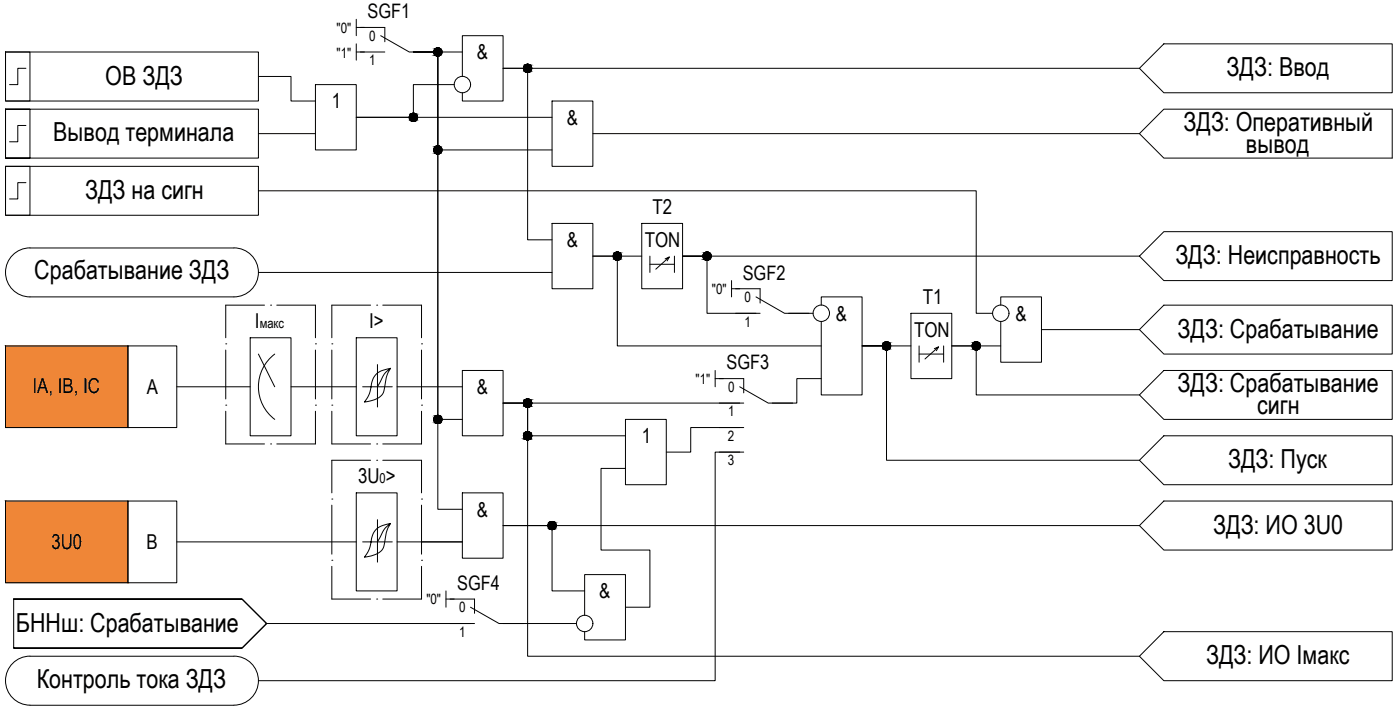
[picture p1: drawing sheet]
<svg xmlns="http://www.w3.org/2000/svg" width="604mm" height="309mm" viewBox="0 0 604 309" stroke-linecap="round" stroke-linejoin="round" font-family="sans-serif">
<!-- layer: 0 -->
<g fill="none" stroke="#000" stroke-width=".43">
<path d="M153.7 8.3v7.1M153.7 18.9v7M153.7 11.8h3.5M502 18.9h98.6v21.1h-98.6l-10.5-10.6zM2.4 22.4h10.5v21.1h-10.5zM2.4 22.4h109.1v21.1h-109.1zM11.2 29.4h-3.5v7.1h-3.6M111.5 33h14v10.5h10.6M136.1 36.5h17.6v28.1h-17.6zM153.7 22.4h3.5M178.3 22.4h10.6v197.1h10.5M178.3 22.4h10.6v42.2h49.2"/>
<path d="M178.3 22.4h10.6v158.3h10.5M178.3 22.4h21.1M195.9 36.5h-17.6v14.1h-24.6h84.4M199.4 33v-17.6h17.6v28.1h-17.6v-3.5M491.5 29.4h-274.5h10.6v74h10.5M2.4 47v21.1h10.5v-21.1h-10.5h109.1v21.1h-109.1zM11.2 54.1h-3.5v7h-3.6M111.5 57.6h24.6M238.1 43.5h17.6v28.2h-17.6zM255.7 57.6h235.8M491.5 57.6l10.5-10.6h98.6v21.1h-98.6zM2.4 71.7h10.5v21.1h-10.5z"/>
<path d="M2.4 71.7h109.1v21.1h-109.1zM11.2 78.7h-3.5v7h-3.6M111.5 82.2h309.6v52.8h7.1M238.1 96.3h17.6v28.1h-17.6zM276.8 96.3h17.6v28.1h-17.6zM5 110.4l3-2.3a9.9 9.9 0 0 1 4.9-1.2l88-.1a10.6 10.6 0 0 1 10.6 10.6 10.6 10.6 0 0 1-10.6 10.5h-88a10.6 10.6 0 0 1-9.6-6.2 10.6 10.6 0 0 1 1.7-11.3zM111.5 117.4h126.6M276.8 110.4h-21.1h10.6v38.7h88M280.3 110.4v7M280.3 113.9h10.6M286.9 111.6l1.8-.8-5.8 5.2M288.7 110.8l-.9 1.6"/>
<path d="M290.9 110.4v7M491.5 110.4l10.5-10.6h98.6v21.1h-98.6zM491.5 110.4h-197.1h10.6v24.6h21.1M315.6 120.9v7M315.6 124.4h3.5M340.2 135h10.5M354.3 131.5v-3.6h17.6v42.3h-17.6v-31.7M392.9 135h17.7v28.2h-17.7zM431.7 131.5v-3.6h17.6v28.2h-17.6v-17.6M502 131.5h98.6v21.1h-98.6l-10.5-10.6zM2.4 149.1h52.8v35.2h-52.8zM55.2 149.1h21.1v35.2h-21.1z"/>
<path d="M107.9 145.6h17.6v42.2h-17.6zM111.5 152.6l7 14.1M118.5 152.6a17.6 17.6 0 0 0 0 28.1M153.7 145.6h17.6v42.2h-17.6zM162.8 157.1v18.3M168.5 158.7l-1.9 4-.7 4.2a6.4 6.4 0 0 1-5.8 5.8l-2.9 .6a14.9 14.9 0 0 0 3.3-8.7 7.2 7.2 0 0 1 6.3-5.5l1.7-.4-2.8 2.5-2.9 5.5h-6.4M199.4 159.7h17.6v28.1h-17.6zM308.5 159.7v7M392.9 149.1h-21h10.5v49.2h109.1M396.5 149.1v7M396.5 152.6h10.5M403 150.3l1.8-.8-5.8 5.2"/>
<path d="M404.8 149.5l-.9 1.6M407 149.1v7M431.7 149.1h-21.1h10.5v21.1h70.4M449.3 142h42.2M502 159.7h98.6v21h-98.6l-10.5-10.5zM76.3 166.7h31.6M125.5 166.7h28.2M162.8 166.7h6.4M171.3 166.7h28.1M217 173.7h10.6v109.1h263.9M217 173.7h10.6v14.1h42.2M217 173.7h102.1"/>
<path d="M308.5 163.2h3.5M354.3 163.2h-10.6v10.5h-10.6M269.8 180.7h17.6v28.2h-17.6zM310.3 184.3h10.5M310.3 194.8h10.5M319.1 184.3h-21.1v10.5h-10.6M319.1 194.8h-10.6v98.5h-197M502 187.8h98.6v21.1h-98.6l-10.5-10.6zM2.4 215.9h52.8v35.2h-52.8zM55.2 215.9h21.1v35.2h-21.1zM153.7 212.4h17.6v42.3h-17.6zM199.4 212.4h17.6v28.2h-17.6z"/>
<path d="M269.8 201.9h-10.5v35.1h21v24.7h-10.5M502 215.9h98.6v21.1h-98.6l-10.5-10.5zM76.3 233.5h77.4M162.8 224v18.2M162.8 233.5h6.4M168.5 225.6l-1.9 3.9-.7 4.3a6.4 6.4 0 0 1-5.8 5.8l-2.9 .5a14.9 14.9 0 0 0 3.3-8.7 7.2 7.2 0 0 1 6.3-5.5l1.7-.3-2.8 2.5-2.9 5.4h-6.4M171.3 233.5h28.1M491.5 226.5h-274.5h21.1v28.2h14.1M192.4 254.7v7M192.4 258.2h3.5M115 268.7h88M217 268.7h31.7"/>
<path d="M252.2 265.2v-17.6h17.6v28.2h-17.6v-3.6M502 272.2h98.6v21.1h-98.6l-10.5-10.5zM5 286.3l3-2.3a9.9 9.9 0 0 1 4.9-1.2h88a10.6 10.6 0 0 1 10.6 10.5 10.6 10.6 0 0 1-10.6 10.6h-88a10.6 10.6 0 0 1-9.6-6.2 10.6 10.6 0 0 1 1.7-11.4z"/>
<circle cx="188.9" cy="22.4" r="1.76"/>
<circle cx="199.5" cy="36.4" r="3.5"/>
<circle cx="227.6" cy="29.4" r="1.76"/>
<circle cx="178.3" cy="50.5" r="1.76"/>
<circle cx="188.9" cy="64.6" r="1.76"/>
<circle cx="266.3" cy="110.4" r="1.76"/>
<circle cx="305" cy="110.4" r="1.76"/>
<circle cx="354.3" cy="135" r="3.5"/>
<circle cx="431.7" cy="135" r="3.5"/>
<circle cx="382.4" cy="149" r="1.76"/>
<circle cx="421.1" cy="149" r="1.76"/>
<circle cx="227.6" cy="173.7" r="1.76"/>
<circle cx="188.9" cy="180.7" r="1.76"/>
<circle cx="227.6" cy="187.8" r="1.76"/>
<circle cx="238.2" cy="226.5" r="1.76"/>
<circle cx="252.2" cy="268.7" r="3.5"/>
</g>
<g fill="none" stroke="#000" stroke-width=".43">
<path d="M155.5 11.8h10.5v6.2M164.2 15.4l12.3 7h10.6M155.5 22.4h10.5M114.1 131.5h-16.7v14.1M116.7 131.5h.1M119.4 131.5h16.7v14.1M159.9 131.5h-16.8v14.1M162.5 131.5h.1M165.1 131.5h16.7v14.1M317.3 124.4h10.6v6.2M317.3 135h10.6M326.1 127.9l12.3 7.1h10.6"/>
<path d="M97.4 148.2h.1M97.4 150.8v21.1M136.1 148.2h.1M136.1 150.8v21.1M143.1 148.2h.1M143.1 150.8v21.1M181.8 148.2h.1M181.8 150.8v21.1M97.4 174.6h.1M97.4 177.2v14.1h16.7M136.1 174.6h.1M136.1 177.2v14.1h-16.7"/>
<path d="M143.1 174.6h.1M143.1 177.2v14.1h16.8M181.8 174.6h.1M181.8 177.2v14.1h-16.7M310.3 163.2h10.5v6.1M310.3 173.7h10.5M319.1 166.7l12.3 7h10.5M116.7 191.3h.1M159.9 198.3h-16.8v14.1M162.5 191.3h.1M162.5 198.3h.1M165.1 198.3h16.7v14.1"/>
<path d="M143.1 215.1h.1M143.1 217.7v21.1M181.8 215.1h.1M181.8 217.7v21.1M143.1 241.4h.1M143.1 244.1v14.1h16.8M162.5 258.2h.1M181.8 241.4h.1M181.8 244.1v14.1h-16.7M194.2 258.2h10.5v6.1M194.2 268.7h10.5M203 261.7l12.3 7h10.5"/>
</g>
<!-- layer: 0 -->
<g fill="#000" stroke="#000" stroke-width=".43">
<path d="M188.5 24.1h.8zM188.6 20.7h.5zM227.2 31.1h.8zM227.3 27.7h.5zM177.9 52.3h.8zM178.1 48.8h.4zM188.5 66.4h.8zM188.6 62.9h.5zM265.9 112.1h.8zM266 108.6h.5zM304.6 112.1h.8zM304.7 108.6h.5z"/>
<path d="M382 150.8h.8zM382.2 147.3h.4zM420.7 150.8h.8zM420.8 147.3h.5zM188.6 179h.5zM227.2 175.4h.8zM227.3 172h.5zM188.5 182.5h.8zM227.2 189.5h.8zM227.3 186h.5zM237.8 228.2h.8zM237.9 224.8h.4z"/>
<path d="M188.5 24.1h.6zM188.6 24.1h.5z"/>
<path d="M188.6 20.7h.7zM188.5 20.7h.8z"/>
<path d="M188.5 20.7l.9 .1zM188.3 20.8h1.1z"/>
<path d="M188.3 20.8h1.3zM188.1 20.8h1.5z"/>
<path d="M188.3 24.1h1.1zM188.3 24.1h1z"/>
<path d="M188.1 20.8l1.6 .1zM188 20.9h1.7z"/>
<path d="M188.1 24h1.5zM188.1 24l1.3 .1z"/>
<path d="M188 20.9l1.9 .1zM187.8 21h2.1z"/>
<path d="M188 23.9h1.7zM188 23.9l1.6 .1z"/>
<path d="M187.8 21l2.2 .1zM187.7 21.1h2.3z"/>
<path d="M187.8 23.8h2.1zM187.8 23.8l1.9 .1z"/>
<path d="M187.7 21.1l2.4 .1zM187.7 21.1l2.4 .1z"/>
<path d="M187.7 23.7h2.3zM187.7 23.7l2.2 .1z"/>
<path d="M187.6 21.2l2.7 .1zM187.6 21.2l2.7 .1z"/>
<path d="M187.6 23.6h2.5zM187.6 23.6l2.4 .1z"/>
<path d="M187.5 21.3l2.8 .1zM187.5 21.3l2.8 .1z"/>
<path d="M187.5 23.5h2.8zM187.5 23.5l2.6 .1z"/>
<path d="M187.4 21.4l3 .2zM187.4 21.4l3 .2z"/>
<path d="M187.4 23.3h2.9zM187.4 23.3l2.9 .2z"/>
<path d="M187.3 21.6l3.2 .1zM187.3 21.6l3.2 .1z"/>
<path d="M187.3 23.2h3.1zM187.3 23.2l3 .1z"/>
<path d="M187.3 21.7l3.3 .2zM187.3 21.7l3.3 .2z"/>
<path d="M187.3 23h3.2zM187.3 23l3.1 .2z"/>
<path d="M187.2 21.9l3.4 .2zM187.2 21.9l3.4 .2z"/>
<path d="M187.2 22.9h3.4zM187.2 22.9l3.3 .1z"/>
<path d="M187.2 22.1l3.4 .1zM187.2 22.1l3.4 .1z"/>
<path d="M187.1 22.2l3.5 .2zM187.1 22.2l3.5 .2z"/>
<path d="M187.1 22.6l3.5 .1zM187.1 22.6l3.5 .1z"/>
<path d="M187.2 22.7h3.4zM187.2 22.7l3.4 .2z"/>
<path d="M187.1 22.4h3.5zM187.1 22.4l3.5 .2z"/>
<path d="M227.2 31.1l.6 .1zM227.3 31.2h.5z"/>
<path d="M227.3 27.7h.7zM227.2 27.7h.8z"/>
<path d="M227.2 27.7l.9 .1zM227 27.8h1.1z"/>
<path d="M227 27.8h1.3zM226.9 27.8h1.4z"/>
<path d="M227 31.1h1.1zM227 31.1h1z"/>
<path d="M226.9 27.8l1.5 .1zM226.7 27.9h1.7z"/>
<path d="M226.9 31h1.4zM226.9 31l1.2 .1z"/>
<path d="M226.7 27.9l1.9 .1zM226.6 28h2z"/>
<path d="M226.7 31h1.7zM226.7 31h1.6z"/>
<path d="M226.6 28l2.1 .1zM226.4 28.1h2.3z"/>
<path d="M226.6 30.9h2zM226.6 30.9l1.8 .1z"/>
<path d="M226.4 28.1l2.5 .1zM226.4 28.1l2.5 .1z"/>
<path d="M226.4 30.7h2.3zM226.4 30.7l2.2 .2z"/>
<path d="M226.3 28.2l2.6 .1zM226.3 28.2l2.6 .1z"/>
<path d="M226.3 30.7h2.6zM226.3 30.7h2.4z"/>
<path d="M226.2 28.3l2.9 .2zM226.2 28.3l2.9 .2z"/>
<path d="M226.2 30.5h2.7zM226.2 30.5l2.7 .2z"/>
<path d="M226.1 28.5l3 .1zM226.1 28.5l3 .1z"/>
<path d="M226.1 30.4h3zM226.1 30.4l2.8 .1z"/>
<path d="M226 28.6l3.2 .2zM226 28.6l3.2 .2z"/>
<path d="M226 30.2h3.1zM226 30.2l3.1 .2z"/>
<path d="M225.9 28.8l3.3 .1zM225.9 28.8l3.3 .1z"/>
<path d="M225.9 30.1h3.3zM225.9 30.1l3.2 .1z"/>
<path d="M225.9 28.9l3.4 .2zM225.9 28.9l3.4 .2z"/>
<path d="M225.9 29.9h3.3zM225.9 29.9l3.3 .2z"/>
<path d="M225.9 29.1l3.4 .2zM225.9 29.1l3.4 .2z"/>
<path d="M225.9 29.8h3.4zM225.9 29.8l3.3 .1z"/>
<path d="M225.8 29.3l3.5 .1zM225.8 29.3l3.5 .1z"/>
<path d="M225.8 29.4l3.5 .2zM225.8 29.4l3.5 .2z"/>
<path d="M225.8 29.6h3.5zM225.8 29.6l3.5 .2z"/>
<path d="M177.9 52.3h.6zM178.1 52.3h.4z"/>
<path d="M178.1 48.8h.6zM177.9 48.8h.8z"/>
<path d="M177.9 48.8l1 .1zM177.7 48.9h1.2z"/>
<path d="M177.7 48.9l1.3 .1zM177.6 49h1.4z"/>
<path d="M177.7 52.2h1.2zM177.7 52.2l1 .1z"/>
<path d="M177.6 49h1.6zM177.4 49h1.8z"/>
<path d="M177.6 52.2h1.4zM177.6 52.2h1.3z"/>
<path d="M177.4 49l1.9 .1zM177.3 49.1h2z"/>
<path d="M177.4 52.1h1.8zM177.4 52.1l1.6 .1z"/>
<path d="M177.3 49.1l2.2 .1zM177.2 49.2h2.3z"/>
<path d="M177.3 52h2zM177.3 52l1.9 .1z"/>
<path d="M177.2 49.2l2.4 .1zM177.2 49.2l2.4 .1z"/>
<path d="M177.2 51.9h2.3zM177.2 51.9l2.1 .1z"/>
<path d="M177 49.3l2.7 .2zM176.9 49.5h2.8z"/>
<path d="M177 51.7h2.6zM177 51.7l2.5 .2z"/>
<path d="M176.9 49.5l2.9 .1zM176.9 49.5l2.9 .1z"/>
<path d="M176.9 51.7h2.8zM176.9 51.7h2.7z"/>
<path d="M176.8 49.6l3.1 .2zM176.8 49.6l3.1 .2z"/>
<path d="M176.8 51.5h3zM176.8 51.5l2.9 .2z"/>
<path d="M176.8 49.8l3.1 .1zM176.8 49.8l3.1 .1z"/>
<path d="M176.8 51.4h3.1zM176.8 51.4l3 .1z"/>
<path d="M176.7 49.9l3.3 .2zM176.7 49.9l3.3 .2z"/>
<path d="M176.7 51.2h3.2zM176.7 51.2l3.2 .2z"/>
<path d="M176.6 50.1l3.5 .1zM176.6 50.1l3.5 .1z"/>
<path d="M176.6 51.1h3.4zM176.6 51.1l3.3 .1z"/>
<path d="M176.6 50.2l3.5 .2zM176.6 50.2l3.5 .2z"/>
<path d="M176.6 50.4l3.5 .2zM176.6 50.4l3.5 .2z"/>
<path d="M176.6 50.6l3.5 .1zM176.6 50.6l3.5 .1z"/>
<path d="M176.6 50.7l3.5 .2zM176.6 50.7l3.5 .2z"/>
<path d="M176.6 50.9h3.5zM176.6 50.9l3.4 .2z"/>
<path d="M188.5 66.4h.6zM188.6 66.4h.5z"/>
<path d="M188.6 62.9h.7zM188.5 62.9h.8z"/>
<path d="M188.5 62.9l.9 .1zM188.3 63h1.1z"/>
<path d="M188.3 63h1.3zM188.1 63h1.5z"/>
<path d="M188.3 66.3h1.1zM188.3 66.3l1 .1z"/>
<path d="M188.1 63l1.6 .1zM188 63.1h1.7z"/>
<path d="M188.1 66.2h1.5zM188.1 66.2l1.3 .1z"/>
<path d="M188 63.1l1.9 .1zM187.8 63.2h2.1z"/>
<path d="M188 66.1h1.7zM188 66.1l1.6 .1z"/>
<path d="M187.8 63.2l2.2 .1zM187.8 63.2l2.2 .1z"/>
<path d="M187.8 66.1h2.1zM187.8 66.1h1.9z"/>
<path d="M187.7 63.3l2.4 .1zM187.7 63.3l2.4 .1z"/>
<path d="M187.7 66h2.3zM187.7 66l2.2 .1z"/>
<path d="M187.6 63.4l2.7 .2zM187.6 63.4l2.7 .2z"/>
<path d="M187.6 65.8h2.5zM187.6 65.8l2.4 .2z"/>
<path d="M187.5 63.6l2.8 .1zM187.5 63.6l2.8 .1z"/>
<path d="M187.5 65.7h2.8zM187.5 65.7l2.6 .1z"/>
<path d="M187.4 63.7l3 .1zM187.4 63.7l3 .1z"/>
<path d="M187.4 65.6h2.9zM187.4 65.6l2.9 .1z"/>
<path d="M187.3 63.8l3.2 .2zM187.3 63.8l3.2 .2z"/>
<path d="M187.3 65.4h3.1zM187.3 65.4l3 .2z"/>
<path d="M187.3 64l3.3 .2zM187.3 64l3.3 .2z"/>
<path d="M187.3 65.3h3.2zM187.3 65.3l3.1 .1z"/>
<path d="M187.2 64.2l3.4 .1zM187.2 64.2l3.4 .1z"/>
<path d="M187.2 65.1h3.4zM187.2 65.1l3.3 .2z"/>
<path d="M187.2 64.3l3.4 .1zM187.2 64.3l3.4 .1z"/>
<path d="M187.1 64.4l3.5 .2zM187.1 64.4l3.5 .2z"/>
<path d="M187.1 64.8l3.5 .2zM187.1 64.8l3.5 .2z"/>
<path d="M187.2 65h3.4zM187.2 65l3.4 .1z"/>
<path d="M187.1 64.6h3.5zM187.1 64.6l3.5 .2z"/>
<path d="M265.9 112.1h.6zM266 112.1h.5z"/>
<path d="M266 108.6h.7zM265.9 108.6h.8z"/>
<path d="M265.9 108.6l.9 .1zM265.7 108.7h1.1z"/>
<path d="M265.7 108.7l1.3 .1zM265.6 108.8h1.4z"/>
<path d="M265.7 112h1.1zM265.7 112l1 .1z"/>
<path d="M265.6 108.8l1.5 .1zM265.4 108.9h1.7z"/>
<path d="M265.6 112h1.4zM265.6 112h1.2z"/>
<path d="M265.4 108.9h1.9zM265.3 108.9h2z"/>
<path d="M265.4 111.9h1.7zM265.4 111.9l1.6 .1z"/>
<path d="M265.3 108.9l2.1 .1zM265.1 109h2.3z"/>
<path d="M265.3 111.8h2zM265.3 111.8l1.8 .1z"/>
<path d="M265.1 109l2.5 .2zM265.1 109l2.5 .2z"/>
<path d="M265.1 111.7h2.3zM265.1 111.7l2.2 .1z"/>
<path d="M265 109.2l2.6 .1zM264.9 109.3h2.7z"/>
<path d="M265 111.6h2.6zM265 111.6l2.4 .1z"/>
<path d="M264.9 109.3l2.9 .1zM264.9 109.3l2.9 .1z"/>
<path d="M264.9 111.5h2.7zM264.9 111.5l2.7 .1z"/>
<path d="M264.8 109.4l3.1 .2zM264.8 109.4l3.1 .2z"/>
<path d="M264.8 111.3h3zM264.8 111.3l2.8 .2z"/>
<path d="M264.7 109.6l3.2 .1zM264.7 109.6l3.2 .1z"/>
<path d="M264.7 111.2h3.2zM264.7 111.2l3.1 .1z"/>
<path d="M264.7 109.7l3.3 .2zM264.7 109.7l3.3 .2z"/>
<path d="M264.7 111h3.2zM264.7 111l3.2 .2z"/>
<path d="M264.6 109.9l3.4 .1zM264.6 109.9l3.4 .1z"/>
<path d="M264.6 110.9h3.4zM264.6 110.9l3.3 .1z"/>
<path d="M264.6 110l3.4 .2zM264.6 110l3.4 .2z"/>
<path d="M264.6 110.2l3.5 .2zM264.6 110.2l3.5 .2z"/>
<path d="M264.6 110.5l3.4 .2zM264.6 110.5l3.4 .2z"/>
<path d="M264.6 110.7h3.4zM264.6 110.7l3.4 .2z"/>
<path d="M264.6 110.4h3.5zM264.6 110.4l3.4 .1z"/>
<path d="M304.6 112.1h.6zM304.7 112.1h.5z"/>
<path d="M304.7 108.6h.7zM304.6 108.6h.8z"/>
<path d="M304.6 108.6l.9 .1zM304.4 108.7h1.1z"/>
<path d="M304.4 108.7l1.3 .1zM304.3 108.8h1.4z"/>
<path d="M304.4 112h1.1zM304.4 112l1 .1z"/>
<path d="M304.3 108.8l1.6 .1zM304.1 108.9h1.8z"/>
<path d="M304.3 112h1.4zM304.3 112h1.2z"/>
<path d="M304.1 108.9h1.9zM304 108.9h2z"/>
<path d="M304.1 111.9h1.8zM304.1 111.9l1.6 .1z"/>
<path d="M304 108.9l2.1 .1zM303.8 109h2.3z"/>
<path d="M304 111.8h2zM304 111.8l1.9 .1z"/>
<path d="M303.8 109l2.4 .2zM303.8 109l2.4 .2z"/>
<path d="M303.8 111.7h2.3zM303.8 111.7l2.2 .1z"/>
<path d="M303.7 109.2l2.7 .1zM303.7 109.2l2.7 .1z"/>
<path d="M303.7 111.6h2.5zM303.7 111.6l2.4 .1z"/>
<path d="M303.6 109.3l2.9 .1zM303.6 109.3l2.9 .1z"/>
<path d="M303.6 111.5h2.8zM303.6 111.5l2.6 .1z"/>
<path d="M303.5 109.4l3 .2zM303.5 109.4l3 .2z"/>
<path d="M303.5 111.3h3zM303.5 111.3l2.9 .2z"/>
<path d="M303.4 109.6l3.2 .1zM303.4 109.6l3.2 .1z"/>
<path d="M303.4 111.2h3.1zM303.4 111.2l3.1 .1z"/>
<path d="M303.4 109.7l3.3 .2zM303.4 109.7l3.3 .2z"/>
<path d="M303.4 111h3.2zM303.4 111l3.1 .2z"/>
<path d="M303.3 109.9l3.4 .1zM303.3 109.9l3.4 .1z"/>
<path d="M303.3 110.9h3.4zM303.3 110.9l3.3 .1z"/>
<path d="M303.3 110l3.4 .2zM303.3 110l3.4 .2z"/>
<path d="M303.2 110.2l3.6 .2zM303.2 110.2l3.6 .2z"/>
<path d="M303.2 110.5l3.5 .2zM303.2 110.5l3.5 .2z"/>
<path d="M303.3 110.7h3.4zM303.3 110.7l3.4 .2z"/>
<path d="M303.2 110.4h3.6zM303.2 110.4l3.5 .1z"/>
<path d="M382 150.8h.6zM382.2 150.8h.4z"/>
<path d="M382.2 147.3l.6 .1zM382 147.4h.8z"/>
<path d="M382 147.4h1zM381.8 147.4h1.2z"/>
<path d="M381.8 147.4l1.3 .1zM381.7 147.5h1.4z"/>
<path d="M381.8 150.7h1.2zM381.8 150.7l1 .1z"/>
<path d="M381.7 147.5h1.6zM381.5 147.5h1.8z"/>
<path d="M381.7 150.7h1.4zM381.7 150.7h1.3z"/>
<path d="M381.5 147.5l1.9 .1zM381.4 147.6h2z"/>
<path d="M381.5 150.6h1.8zM381.5 150.6l1.6 .1z"/>
<path d="M381.4 147.6l2.2 .2zM381.4 147.6l2.2 .2z"/>
<path d="M381.4 150.5h2zM381.4 150.5l1.9 .1z"/>
<path d="M381.3 147.8l2.4 .1zM381.3 147.8l2.4 .1z"/>
<path d="M381.3 150.4h2.3zM381.3 150.4l2.1 .1z"/>
<path d="M381.1 147.9l2.7 .1zM381.1 147.9l2.7 .1z"/>
<path d="M381.1 150.3h2.6zM381.1 150.3l2.5 .1z"/>
<path d="M381 148l2.9 .1zM381 148l2.9 .1z"/>
<path d="M381 150.2h2.8zM381 150.2l2.7 .1z"/>
<path d="M380.9 148.1l3.1 .2zM380.9 148.1l3.1 .2z"/>
<path d="M380.9 150h3zM380.9 150l2.9 .2z"/>
<path d="M380.8 148.3l3.3 .1zM380.8 148.3l3.3 .1z"/>
<path d="M380.8 149.9h3.2zM380.8 149.9l3.1 .1z"/>
<path d="M380.8 148.4l3.3 .2zM380.8 148.4l3.3 .2z"/>
<path d="M380.8 149.7h3.3zM380.8 149.7l3.2 .2z"/>
<path d="M380.7 148.6l3.4 .1zM380.7 148.6l3.4 .1z"/>
<path d="M380.7 149.6h3.4zM380.7 149.6l3.4 .1z"/>
<path d="M380.7 148.7l3.4 .2zM380.7 148.7l3.4 .2z"/>
<path d="M380.7 148.9l3.5 .2zM380.7 148.9l3.5 .2z"/>
<path d="M380.7 149.2l3.4 .2zM380.7 149.2l3.4 .2z"/>
<path d="M380.7 149.4h3.4zM380.7 149.4l3.4 .2z"/>
<path d="M380.7 149.1h3.5zM380.7 149.1l3.4 .1z"/>
<path d="M420.7 150.8h.6zM420.8 150.8h.5z"/>
<path d="M420.8 147.3l.7 .1zM420.7 147.4h.8z"/>
<path d="M420.7 147.4h1zM420.5 147.4h1.2z"/>
<path d="M420.5 147.4l1.4 .1zM420.4 147.5h1.5z"/>
<path d="M420.5 150.7h1.2zM420.5 150.7l1 .1z"/>
<path d="M420.4 147.5h1.6zM420.2 147.5h1.8z"/>
<path d="M420.4 150.7h1.5zM420.4 150.7h1.3z"/>
<path d="M420.2 147.5l1.9 .1zM420.1 147.6h2z"/>
<path d="M420.2 150.6h1.8zM420.2 150.6l1.7 .1z"/>
<path d="M420.1 147.6l2.1 .2zM420.1 147.6l2.1 .2z"/>
<path d="M420.1 150.5h2zM420.1 150.5l1.9 .1z"/>
<path d="M420 147.8l2.4 .1zM420 147.8l2.4 .1z"/>
<path d="M420 150.4h2.2zM420 150.4l2.1 .1z"/>
<path d="M419.8 147.9l2.7 .1zM419.8 147.9l2.7 .1z"/>
<path d="M419.8 150.3h2.6zM419.8 150.3l2.4 .1z"/>
<path d="M419.7 148l2.9 .1zM419.7 148l2.9 .1z"/>
<path d="M419.7 150.2h2.8zM419.7 150.2l2.7 .1z"/>
<path d="M419.7 148.1l3 .2zM419.7 148.1l3 .2z"/>
<path d="M419.7 150h2.9zM419.7 150l2.8 .2z"/>
<path d="M419.5 148.3l3.3 .1zM419.5 148.3l3.3 .1z"/>
<path d="M419.5 149.9h3.2zM419.5 149.9l3.1 .1z"/>
<path d="M419.5 148.4l3.3 .2zM419.5 148.4l3.3 .2z"/>
<path d="M419.5 149.7h3.3zM419.5 149.7l3.2 .2z"/>
<path d="M419.4 148.6l3.4 .1zM419.4 148.6l3.4 .1z"/>
<path d="M419.4 149.6h3.4zM419.4 149.6l3.4 .1z"/>
<path d="M419.4 148.7l3.4 .2zM419.4 148.7l3.4 .2z"/>
<path d="M419.4 148.9l3.5 .2zM419.4 148.9l3.5 .2z"/>
<path d="M419.4 149.2l3.4 .2zM419.4 149.2l3.4 .2z"/>
<path d="M419.4 149.4h3.4zM419.4 149.4l3.4 .2z"/>
<path d="M419.4 149.1h3.5zM419.4 149.1l3.4 .1z"/>
<path d="M188.6 179h.7zM188.5 179h.8z"/>
<path d="M188.5 179l.9 .1zM188.3 179.1h1.1z"/>
<path d="M188.3 179.1h1.3zM188.1 179.1h1.5z"/>
<path d="M188.1 179.1l1.6 .1zM188 179.2h1.7z"/>
<path d="M188 179.2l1.9 .1zM187.8 179.3h2.1z"/>
<path d="M187.8 179.3l2.2 .1zM187.8 179.3l2.2 .1z"/>
<path d="M187.7 179.4l2.4 .2zM187.7 179.4l2.4 .2z"/>
<path d="M187.6 179.6l2.7 .1zM187.6 179.6l2.7 .1z"/>
<path d="M187.5 179.7l2.8 .1zM187.5 179.7l2.8 .1z"/>
<path d="M187.4 179.8l3 .1zM187.4 179.8l3 .1z"/>
<path d="M187.3 179.9l3.2 .2zM187.3 179.9l3.2 .2z"/>
<path d="M227.2 175.4h.6zM227.3 175.4h.5z"/>
<path d="M227.2 175.4h.6zM227.3 175.4h.5z"/>
<path d="M227.3 172h.7zM227.2 172h.8z"/>
<path d="M227.3 172h.7zM227.2 172h.8z"/>
<path d="M227.2 172l.9 .1zM227 172.1h1.1z"/>
<path d="M227.2 172l.9 .1zM227 172.1h1.1z"/>
<path d="M227 172.1h1.3zM226.9 172.1h1.4z"/>
<path d="M227 175.4h1.1zM227 175.4h1z"/>
<path d="M227 172.1h1.3zM226.9 172.1h1.4z"/>
<path d="M227 175.4h1.1zM227 175.4h1z"/>
<path d="M226.9 172.1l1.5 .1zM226.7 172.2h1.7z"/>
<path d="M226.9 175.3h1.4zM226.9 175.3l1.2 .1z"/>
<path d="M226.9 172.1l1.5 .1zM226.7 172.2h1.7z"/>
<path d="M226.9 175.3h1.4zM226.9 175.3l1.2 .1z"/>
<path d="M226.7 172.2l1.9 .1zM226.6 172.3h2z"/>
<path d="M226.7 175.2h1.7zM226.7 175.2l1.6 .1z"/>
<path d="M226.7 172.2l1.9 .1zM226.6 172.3h2z"/>
<path d="M226.7 175.2h1.7zM226.7 175.2l1.6 .1z"/>
<path d="M226.6 172.3l2.1 .1zM226.4 172.4h2.3z"/>
<path d="M226.6 175.1h2zM226.6 175.1l1.8 .1z"/>
<path d="M226.6 172.3l2.1 .1zM226.4 172.4h2.3z"/>
<path d="M226.6 175.1h2zM226.6 175.1l1.8 .1z"/>
<path d="M226.4 172.4l2.5 .1zM226.4 172.4l2.5 .1z"/>
<path d="M226.4 175h2.3zM226.4 175l2.2 .1z"/>
<path d="M226.4 172.4l2.5 .1zM226.4 172.4l2.5 .1z"/>
<path d="M226.4 175h2.3zM226.4 175l2.2 .1z"/>
<path d="M226.3 172.5l2.6 .1zM226.3 172.5l2.6 .1z"/>
<path d="M226.3 174.9h2.6zM226.3 174.9l2.4 .1z"/>
<path d="M226.3 172.5l2.6 .1zM226.3 172.5l2.6 .1z"/>
<path d="M226.3 174.9h2.6zM226.3 174.9l2.4 .1z"/>
<path d="M226.2 172.6l2.9 .2zM226.2 172.6l2.9 .2z"/>
<path d="M226.2 174.8h2.7zM226.2 174.8l2.7 .1z"/>
<path d="M226.2 172.6l2.9 .2zM226.2 172.6l2.9 .2z"/>
<path d="M226.2 174.8h2.7zM226.2 174.8l2.7 .1z"/>
<path d="M226.1 172.8l3 .1zM226.1 172.8l3 .1z"/>
<path d="M226.1 174.7h3zM226.1 174.7l2.8 .1z"/>
<path d="M226.1 172.8l3 .1zM226.1 172.8l3 .1z"/>
<path d="M226.1 174.7h3zM226.1 174.7l2.8 .1z"/>
<path d="M226 172.9l3.2 .2zM226 172.9l3.2 .2z"/>
<path d="M226 174.5h3.1zM226 174.5l3.1 .2z"/>
<path d="M226 172.9l3.2 .2zM226 172.9l3.2 .2z"/>
<path d="M226 174.5h3.1zM226 174.5l3.1 .2z"/>
<path d="M225.9 173.1l3.3 .1zM225.9 173.1l3.3 .1z"/>
<path d="M225.9 174.3h3.3zM225.9 174.3l3.2 .2z"/>
<path d="M225.9 173.1l3.3 .1zM225.9 173.1l3.3 .1z"/>
<path d="M225.9 174.3h3.3zM225.9 174.3l3.2 .2z"/>
<path d="M225.9 173.2l3.4 .2zM225.9 173.2l3.4 .2z"/>
<path d="M225.9 174.2h3.3zM225.9 174.2l3.3 .1z"/>
<path d="M225.9 173.2l3.4 .2zM225.9 173.2l3.4 .2z"/>
<path d="M225.9 174.2h3.3zM225.9 174.2l3.3 .1z"/>
<path d="M225.9 173.4l3.4 .1zM225.9 173.4l3.4 .1z"/>
<path d="M225.9 174h3.4zM225.9 174l3.3 .2z"/>
<path d="M225.9 173.4l3.4 .1zM225.9 173.4l3.4 .1z"/>
<path d="M225.9 174h3.4zM225.9 174l3.3 .2z"/>
<path d="M225.8 173.5l3.5 .2zM225.8 173.5l3.5 .2z"/>
<path d="M225.8 173.7l3.5 .2zM225.8 173.7l3.5 .2z"/>
<path d="M225.8 173.9h3.5zM225.8 173.9l3.5 .1z"/>
<path d="M225.8 173.5l3.5 .2zM225.8 173.5l3.5 .2z"/>
<path d="M225.8 173.7l3.5 .2zM225.8 173.7l3.5 .2z"/>
<path d="M225.8 173.9h3.5zM225.8 173.9l3.5 .1z"/>
<path d="M188.5 182.5h.6zM188.6 182.5h.5z"/>
<path d="M188.3 182.4h1.1zM188.3 182.4l1 .1z"/>
<path d="M188.1 182.3h1.5zM188.1 182.3l1.3 .1z"/>
<path d="M188 182.3h1.7zM188 182.3h1.6z"/>
<path d="M187.8 182.2h2.1zM187.8 182.2l1.9 .1z"/>
<path d="M187.7 182.1h2.3zM187.7 182.1l2.2 .1z"/>
<path d="M187.6 182h2.5zM187.6 182l2.4 .1z"/>
<path d="M187.5 181.8h2.8zM187.5 181.8l2.6 .2z"/>
<path d="M187.4 181.7h2.9zM187.4 181.7l2.9 .1z"/>
<path d="M187.3 181.5h3.1zM187.3 181.5l3 .2z"/>
<path d="M187.3 180.1l3.3 .2zM187.3 180.1l3.3 .2z"/>
<path d="M187.3 181.4h3.2zM187.3 181.4l3.1 .1z"/>
<path d="M187.2 180.3l3.4 .1zM187.2 180.3l3.4 .1z"/>
<path d="M187.2 181.2h3.4zM187.2 181.2l3.3 .2z"/>
<path d="M187.2 180.4l3.4 .2zM187.2 180.4l3.4 .2z"/>
<path d="M187.1 180.6l3.5 .1zM187.1 180.6l3.5 .1z"/>
<path d="M187.1 180.9l3.5 .2zM187.1 180.9l3.5 .2z"/>
<path d="M187.2 181.1h3.4zM187.2 181.1l3.4 .1z"/>
<path d="M187.1 180.7h3.5zM187.1 180.7l3.5 .2z"/>
<path d="M227.2 189.5h.6zM227.3 189.5h.5z"/>
<path d="M227.2 189.5h.6zM227.3 189.5h.5z"/>
<path d="M227.3 186l.7 .1zM227.2 186.1h.8z"/>
<path d="M227.3 186l.7 .1zM227.2 186.1h.8z"/>
<path d="M227.2 186.1h.9zM227 186.1h1.1z"/>
<path d="M227.2 186.1h.9zM227 186.1h1.1z"/>
<path d="M227 186.1l1.3 .1zM226.9 186.2h1.4z"/>
<path d="M227 189.5h1.1zM227 189.5h1z"/>
<path d="M227 186.1l1.3 .1zM226.9 186.2h1.4z"/>
<path d="M227 189.5h1.1zM227 189.5h1z"/>
<path d="M226.9 186.2l1.5 .1zM226.7 186.3h1.7z"/>
<path d="M226.9 189.4h1.4zM226.9 189.4l1.2 .1z"/>
<path d="M226.9 186.2l1.5 .1zM226.7 186.3h1.7z"/>
<path d="M226.9 189.4h1.4zM226.9 189.4l1.2 .1z"/>
<path d="M226.7 186.3l1.9 .1zM226.6 186.4h2z"/>
<path d="M226.7 189.3h1.7zM226.7 189.3l1.6 .1z"/>
<path d="M226.7 186.3l1.9 .1zM226.6 186.4h2z"/>
<path d="M226.7 189.3h1.7zM226.7 189.3l1.6 .1z"/>
<path d="M226.6 186.4l2.1 .1zM226.4 186.5h2.3z"/>
<path d="M226.6 189.2h2zM226.6 189.2l1.8 .1z"/>
<path d="M226.6 186.4l2.1 .1zM226.4 186.5h2.3z"/>
<path d="M226.6 189.2h2zM226.6 189.2l1.8 .1z"/>
<path d="M226.4 186.5l2.5 .1zM226.4 186.5l2.5 .1z"/>
<path d="M226.4 189.1h2.3zM226.4 189.1l2.2 .1z"/>
<path d="M226.4 186.5l2.5 .1zM226.4 186.5l2.5 .1z"/>
<path d="M226.4 189.1h2.3zM226.4 189.1l2.2 .1z"/>
<path d="M226.3 186.6l2.6 .1zM226.3 186.6l2.6 .1z"/>
<path d="M226.3 189h2.6zM226.3 189l2.4 .1z"/>
<path d="M226.3 186.6l2.6 .1zM226.3 186.6l2.6 .1z"/>
<path d="M226.3 189h2.6zM226.3 189l2.4 .1z"/>
<path d="M226.2 186.7l2.9 .1zM226.2 186.7l2.9 .1z"/>
<path d="M226.2 188.9h2.7zM226.2 188.9l2.7 .1z"/>
<path d="M226.2 186.7l2.9 .1zM226.2 186.7l2.9 .1z"/>
<path d="M226.2 188.9h2.7zM226.2 188.9l2.7 .1z"/>
<path d="M226.1 186.8l3 .2zM226.1 186.8l3 .2z"/>
<path d="M226.1 188.7h3zM226.1 188.7l2.8 .2z"/>
<path d="M226.1 186.8l3 .2zM226.1 186.8l3 .2z"/>
<path d="M226.1 188.7h3zM226.1 188.7l2.8 .2z"/>
<path d="M226 187l3.2 .1zM226 187l3.2 .1z"/>
<path d="M226 188.6h3.1zM226 188.6l3.1 .1z"/>
<path d="M226 187l3.2 .1zM226 187l3.2 .1z"/>
<path d="M226 188.6h3.1zM226 188.6l3.1 .1z"/>
<path d="M225.9 187.1l3.3 .2zM225.9 187.1l3.3 .2z"/>
<path d="M225.9 188.4h3.3zM225.9 188.4l3.2 .2z"/>
<path d="M225.9 187.1l3.3 .2zM225.9 187.1l3.3 .2z"/>
<path d="M225.9 188.4h3.3zM225.9 188.4l3.2 .2z"/>
<path d="M225.9 187.3l3.4 .2zM225.9 187.3l3.4 .2z"/>
<path d="M225.9 188.3h3.3zM225.9 188.3l3.3 .1z"/>
<path d="M225.9 187.3l3.4 .2zM225.9 187.3l3.4 .2z"/>
<path d="M225.9 188.3h3.3zM225.9 188.3l3.3 .1z"/>
<path d="M225.9 187.5l3.4 .1zM225.9 187.5l3.4 .1z"/>
<path d="M225.9 188.1h3.4zM225.9 188.1l3.3 .2z"/>
<path d="M225.9 187.5l3.4 .1zM225.9 187.5l3.4 .1z"/>
<path d="M225.9 188.1h3.4zM225.9 188.1l3.3 .2z"/>
<path d="M225.8 187.6l3.5 .2zM225.8 187.6l3.5 .2z"/>
<path d="M225.8 187.8l3.5 .1zM225.8 187.8l3.5 .1z"/>
<path d="M225.8 187.9h3.5zM225.8 187.9l3.5 .2z"/>
<path d="M225.8 187.6l3.5 .2zM225.8 187.6l3.5 .2z"/>
<path d="M225.8 187.8l3.5 .1zM225.8 187.8l3.5 .1z"/>
<path d="M225.8 187.9h3.5zM225.8 187.9l3.5 .2z"/>
<path d="M237.8 228.2h.5zM237.9 228.2h.4z"/>
<path d="M237.9 224.8h.7zM237.8 224.8h.8z"/>
<path d="M237.8 224.8h.9zM237.5 224.8h1.2z"/>
<path d="M237.5 224.8l1.4 .1zM237.4 224.9h1.5z"/>
<path d="M237.5 228.1h1.2zM237.5 228.1l1.1 .1z"/>
<path d="M237.4 224.9l1.6 .1zM237.2 225h1.8z"/>
<path d="M237.4 228.1h1.5zM237.4 228.1h1.3z"/>
<path d="M237.2 225l2 .1zM237.1 225.1h2.1z"/>
<path d="M237.2 228h1.8zM237.2 228l1.7 .1z"/>
<path d="M237.1 225.1h2.2zM237 225.1h2.3z"/>
<path d="M237.1 227.9h2.1zM237.1 227.9l1.9 .1z"/>
<path d="M237 225.1l2.4 .2zM237 225.1l2.4 .2z"/>
<path d="M237 227.8h2.3zM237 227.8l2.2 .1z"/>
<path d="M236.9 225.3l2.6 .1zM236.7 225.4h2.8z"/>
<path d="M236.9 227.7h2.5zM236.9 227.7l2.4 .1z"/>
<path d="M236.7 225.4l2.9 .1zM236.7 225.4l2.9 .1z"/>
<path d="M236.7 227.6h2.8zM236.7 227.6l2.7 .1z"/>
<path d="M236.7 225.5l3 .2zM236.7 225.5l3 .2z"/>
<path d="M236.7 227.4h2.9zM236.7 227.4l2.8 .2z"/>
<path d="M236.6 225.7l3.2 .1zM236.6 225.7l3.2 .1z"/>
<path d="M236.6 227.3h3.1zM236.6 227.3l3 .1z"/>
<path d="M236.5 225.8l3.3 .2zM236.5 225.8l3.3 .2z"/>
<path d="M236.5 227.1h3.3zM236.5 227.1l3.2 .2z"/>
<path d="M236.4 226l3.5 .2zM236.4 226l3.5 .2z"/>
<path d="M236.4 227h3.4zM236.4 227l3.4 .1z"/>
<path d="M236.4 226.2l3.5 .1zM236.4 226.2l3.5 .1z"/>
<path d="M236.4 226.3l3.5 .2zM236.4 226.3l3.5 .2z"/>
<path d="M236.4 226.7l3.5 .1zM236.4 226.7l3.5 .1z"/>
<path d="M236.4 226.8h3.5zM236.4 226.8l3.4 .2z"/>
<path d="M236.4 226.5h3.5zM236.4 226.5l3.5 .2z"/>
</g>
<g fill="#ef8637" stroke="#ef8637" stroke-width=".43">
<path d="M2.4 149.1l52.8 35.2v-35.2zM2.4 149.1l52.8 35.2h-52.8z"/>
<path d="M2.4 215.9l52.8 35.2v-35.2zM2.4 215.9l52.8 35.2h-52.8z"/>
</g>
<!-- layer: TEXT -->
<path d="M5.9 258.2v21.1h98.5l10.6-10.6-10.6-10.5h-98.5h98.5l10.6 10.5-10.6 10.6h-98.5" fill="none" stroke="#000" stroke-width=".43"/>
<g font-size="11.3">
<text x="529.1" y="32.6">ЗДЗ: Ввод</text>
<text x="45.4" y="36.4">ОВ ЗДЗ</text>
<text x="510.5" y="56.3">ЗДЗ: Оперативный</text>
<text x="23" y="61">Вывод терминала</text>
<text x="537.5" y="65.8">вывод</text>
<text x="36.7" y="85.7">ЗДЗ на сигн</text>
<text x="507" y="113.8">ЗДЗ: Неисправность</text>
<text x="14.8" y="120.4">Срабатывание ЗДЗ</text>
<text x="507.9" y="145.5">ЗДЗ: Срабатывание</text>
<text x="507.9" y="169">ЗДЗ: Срабатывание</text>
<text x="542.3" y="178.4">сигн</text>
<text x="529.8" y="201.8">ЗДЗ: Пуск</text>
<text x="523.3" y="229.9">ЗДЗ: ИО 3U0</text>
<text x="6.9" y="272.2">БННш: Срабатывание</text>
<text x="520.2" y="286.2">ЗДЗ: ИО Iмакс</text>
<text x="15.9" y="296.3">Контроль тока ЗДЗ</text>
</g>
<g font-size="8.8">
<text x="205.7" y="25.5">&amp;</text>
<text x="143.1" y="46.7">1</text>
<text x="244.4" y="53.7">&amp;</text>
<text x="281.5" y="92.4">T2</text>
<text x="244.4" y="106.5">&amp;</text>
<text x="278.2" y="106.5">TON</text>
<text x="398.1" y="131.2">T1</text>
<text x="110" y="141.3">I</text>
<text x="159.2" y="141.3">I&gt;</text>
<text x="360.6" y="138.1">&amp;</text>
<text x="438" y="138.1">&amp;</text>
<text x="394.3" y="145.2">TON</text>
<text x="14.1" y="169.3">IA, IB, IC</text>
<text x="63.3" y="169.9">А</text>
<text x="205.7" y="169.8">&amp;</text>
<text x="276.9" y="191">1</text>
<text x="154.4" y="208.2">3U &gt;</text>
<text x="205.7" y="222.6">&amp;</text>
<text x="22.2" y="236.7">3U0</text>
<text x="63.2" y="236.7">В</text>
<text x="258.5" y="257.8">&amp;</text>
</g>
<g font-size="8.6">
<text x="158.5" y="7.9">SGF1</text>
<text x="320.4" y="120.5">SGF2</text>
<text x="313.4" y="159.2">SGF3</text>
<text x="197.2" y="254.2">SGF4</text>
</g>
<g font-size="6.1">
<text x="145.2" y="14">&quot;0&quot;</text>
<text x="159.3" y="17.6">0</text>
<text x="145.2" y="25.1">&quot;1&quot;</text>
<text x="159.3" y="28.1">1</text>
<text x="307.1" y="126.6">&quot;0&quot;</text>
<text x="321.2" y="130.1">0</text>
<text x="321.2" y="140.7">1</text>
<text x="300" y="165.4">&quot;1&quot;</text>
<text x="314.2" y="168.9">0</text>
<text x="314.2" y="179.4">1</text>
<text x="314" y="189.9">2</text>
<text x="313.9" y="200.4">3</text>
<text x="183.9" y="260.4">&quot;0&quot;</text>
<text x="198" y="263.9">0</text>
<text x="198" y="274.4">1</text>
</g>
<g font-size="5.9">
<text x="112" y="141.3">макс</text>
<text x="163.7" y="208.2">0</text>
</g>
</svg>
